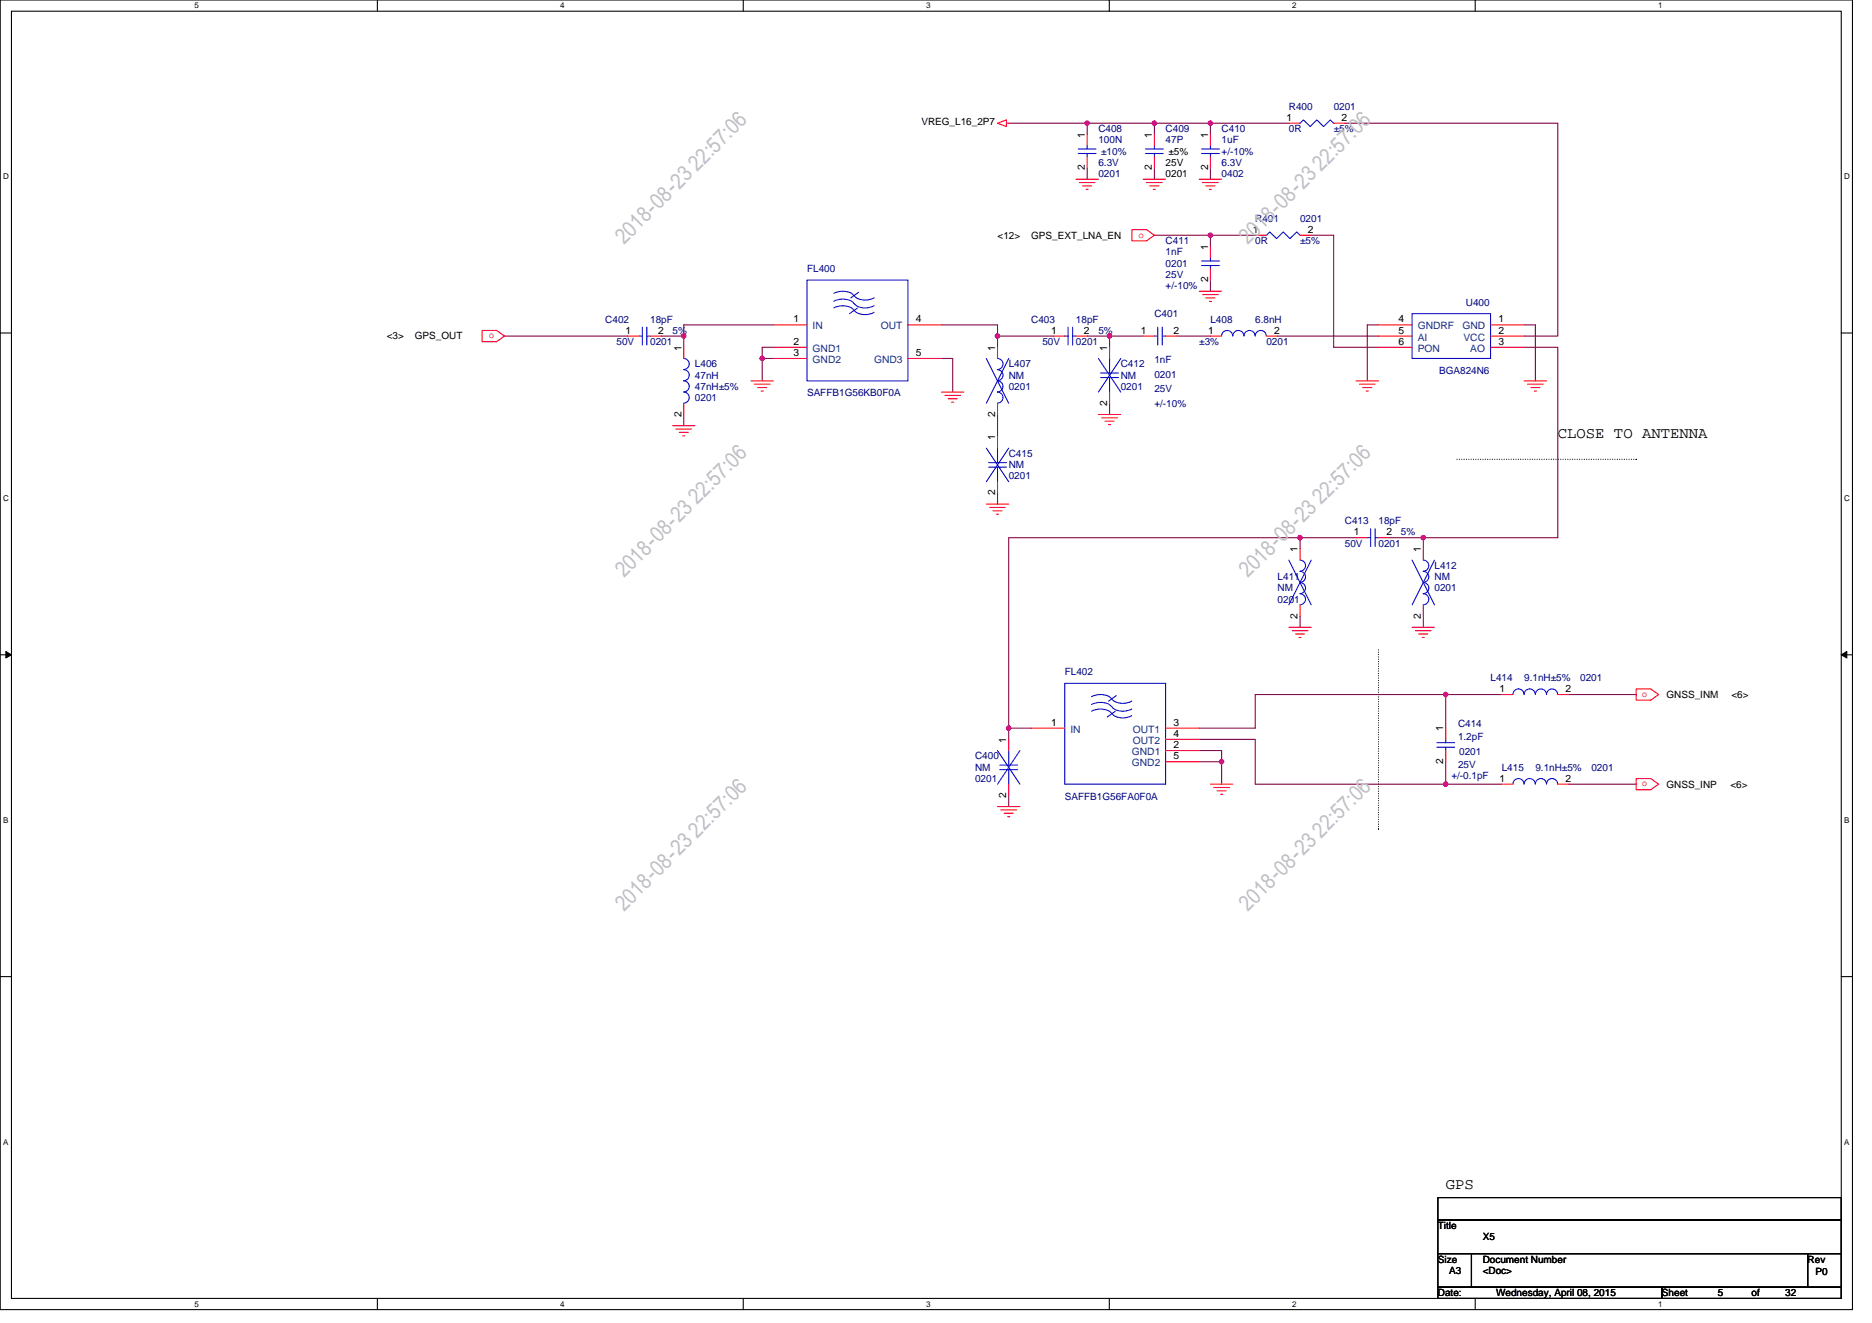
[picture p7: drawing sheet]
<svg xmlns="http://www.w3.org/2000/svg" width="297mm" height="210mm" viewBox="0 0 297 210" stroke-linecap="round" stroke-linejoin="round" font-family="sans-serif">
<path d="M0 0h293.9v207.9h-293.9zM1.8 1.8h290.4v204.3h-290.4z" fill="none" stroke="#000" stroke-width=".17"/>
<g fill="#fff">
<path d="M30.8 .2h.7v1.4h-.7z"/>
<path d="M30.8 206.3h.7v1.4h-.7z"/>
</g>
<path d="M59.9 0v1.8M59.9 206.1v1.8" fill="none" stroke="#000" stroke-width=".17"/>
<g fill="#fff">
<path d="M88.9 .2h.7v1.4h-.7z"/>
<path d="M88.9 206.3h.7v1.4h-.7z"/>
</g>
<path d="M117.9 0v1.8M117.9 206.1v1.8" fill="none" stroke="#000" stroke-width=".17"/>
<g fill="#fff">
<path d="M147 .2h.7v1.4h-.7z"/>
<path d="M147 206.3h.7v1.4h-.7z"/>
</g>
<path d="M176 0v1.8M176 206.1v1.8" fill="none" stroke="#000" stroke-width=".17"/>
<g fill="#fff">
<path d="M205 .2h.7v1.4h-.7z"/>
<path d="M205 206.3h.7v1.4h-.7z"/>
</g>
<path d="M234.1 0v1.8M234.1 206.1v1.8" fill="none" stroke="#000" stroke-width=".17"/>
<g fill="#fff">
<path d="M263.1 .2h.7v1.4h-.7z"/>
<path d="M263.1 206.3h.7v1.4h-.7z"/>
<path d="M.5 27.3h.9v1.4h-.9z"/>
<path d="M292.6 27.3h.9v1.4h-.9z"/>
<path d="M.5 78.4h.9v1.4h-.9z"/>
<path d="M292.6 78.4h.9v1.4h-.9z"/>
</g>
<path d="M0 52.9h1.8M292.2 52.9h1.7" fill="none" stroke="#000" stroke-width=".17"/>
<g fill="#fff">
<path d="M.5 129.5h.8v1.4h-.8z"/>
<path d="M292.6 129.5h.9v1.4h-.9z"/>
</g>
<path d="M0 103.9h1.8M292.2 103.9h1.7" fill="none" stroke="#000" stroke-width=".17"/>
<path d="M.9 103.4l.9 .5-.9 .5zM292.2 103.9l.8-.5v1z" fill="#000" stroke="#000" stroke-width=".16"/>
<g fill="#fff">
<path d="M.5 180.5h.8v1.4h-.8z"/>
<path d="M292.6 180.5h.9v1.4h-.9z"/>
</g>
<path d="M0 155h1.8M292.2 155h1.7M228.2 190.1h64v3.5h-64zM228.2 193.6h64v5.4h-64zM228.2 199h5.3v5.3h-5.3zM233.5 199h53.3v5.3h-53.3zM286.8 199h5.4v5.3h-5.4zM228.2 204.3h35.5v1.8h-35.5zM263.7 204.3h28.5v1.8h-28.5z" fill="none" stroke="#000" stroke-width=".17"/>
<path d="M231.2 72.9h28.4M259.6 72.9h.1M218.7 103.1v28.5M218.7 131.6h.1" fill="none" stroke="#000" stroke-width=".17" stroke-dasharray="0 .3"/>
<g fill="none" stroke="#800040" stroke-width=".17">
<path d="M160.1 19.6h12.4M172.5 19.6v1.7M172.5 19.6h10.7M183.2 19.6v1.7M183.2 19.6h8.9M192.1 19.6v1.7M192.1 19.6h12.4M213.4 19.6h33.8v33.7h-5.4M172.5 26.7v1.7M183.2 26.7v1.7M183.2 37.3h8.9M192.1 37.3h7.1"/>
<path d="M192.1 37.3v1.8M192.1 26.7v1.7M208.1 37.3h3.5v17.8h7.1M80 53.3h19.6M104.9 53.3h3.6M108.5 53.3v1.8M120.9 56.9v3.6M120.9 56.9h1.8M122.7 51.6h-14.2v1.7M122.7 55.1h-1.8v1.8M149.4 56.9h1.8v5.3M149.4 51.6h8.9v1.7"/>
<path d="M158.3 53.3v1.8M158.3 53.3h8.9M172.5 53.3h3.6M176.1 53.3h5.3M176.1 53.3v1.8M186.7 53.3h5.4M192.1 44.4v1.8M202.7 53.3h16M218.7 51.6h-1.7v8.9M241.8 51.6h1.8v8.9M241.8 55.1h5.4v30.2h-21.4M108.5 65.8v1.8"/>
<path d="M158.3 78.2v1.8M158.3 65.8v3.5M176.1 64v1.8M206.3 85.3h-46.2v30.3h3.5M206.3 97.8v1.8M206.3 85.3v1.8M206.3 85.3h8.9M220.5 85.3h5.3M225.8 97.8v1.8M225.8 85.3v1.8M160.1 115.6v1.7M190.3 117.3h8.9v7.2h30.2"/>
<path d="M190.3 119.1h3.5v1.8M229.4 110.2v5.4M229.4 110.2h-30.2v5.4h-8.9M229.4 110.2h8.9M249 110.2h10.6M160.1 126.2v1.8M190.3 120.9h3.5M193.8 120.9v3.6M229.4 120.9v3.6M229.4 124.5h8.9M249 124.5h10.6"/>
</g>
<g fill="#f0f" stroke="#f0f" stroke-width=".17">
<circle cx="229.4" cy="124.4" r=".35"/>
<circle cx="229.4" cy="110.2" r=".35"/>
<circle cx="120.9" cy="56.9" r=".35"/>
<circle cx="176" cy="53.3" r=".35"/>
<circle cx="160" cy="115.6" r=".35"/>
<circle cx="192.1" cy="19.5" r=".35"/>
<circle cx="183.2" cy="19.5" r=".35"/>
<circle cx="172.5" cy="19.5" r=".35"/>
<circle cx="193.8" cy="120.9" r=".35"/>
<circle cx="225.8" cy="85.3" r=".35"/>
<circle cx="206.3" cy="85.3" r=".35"/>
<circle cx="108.5" cy="53.3" r=".35"/>
<circle cx="158.3" cy="53.3" r=".35"/>
<circle cx="192.1" cy="37.3" r=".35"/>
</g>
<g fill="none" stroke="#f00" stroke-width=".17">
<path d="M158.3 19.6l1.4-.6v1.1zM159.7 19.6h.4M204.5 19.6h1.8M211.6 19.6h1.8M170.7 28.4h3.6M171.3 29h2.5M171.8 29.5h1.4M172.3 30.1h.4M172.5 21.3v1.8M172.5 24.9v1.8M179.6 36.4h2.3l1.3 .9-1.3 .9h-2.3zM181.4 28.4h3.6"/>
<path d="M181.9 29h2.5M182.5 29.5h1.4M183 30.1h.3M183.2 21.3v1.8M183.2 24.9v1.8M190.3 28.4h3.5M190.8 29h2.5M191.3 29.5h1.5M191.9 30.1h.3M192.1 39.1v1.8M192.1 21.3v1.8M192.1 24.9v1.8"/>
<path d="M199.2 37.3h1.8M206.3 37.3h1.8M76.5 52.5h2.3l1.2 .8-1.2 .9h-2.3zM99.6 53.3h1.8M103.2 53.3h1.7M108.5 55.1v1.8M122.7 51.6h5.4M122.7 56.9h5.4M122.7 55.1h5.4M144.1 51.6h5.3M144.1 56.9h5.3M158.3 55.1v1.8"/>
<path d="M167.2 53.3h1.7M170.7 53.3h1.8M176.1 55.1v1.8M181.4 53.3h1.8M185 53.3h1.7M190.3 46.2h3.5M190.8 46.8h2.5M191.3 47.3h1.5M191.9 47.8h.3M192.1 42.7v1.7M192.1 53.3h1.7M201 53.3h1.7"/>
<path d="M218.7 51.6h5.4M218.7 53.3h5.4M218.7 55.1h5.4M236.5 51.6h5.3M236.5 53.3h5.3M236.5 55.1h5.3M106.7 67.6h3.6M107.2 68.1h2.5M107.8 68.6h1.4M108.3 69.2h.4M108.5 64v1.8M119.2 60.5h3.5"/>
<path d="M119.7 61h2.5M120.2 61.5h1.5M120.8 62.1h.3M149.4 62.2h3.5M149.9 62.8h2.5M150.4 63.3h1.5M151 63.8h.3M158.3 64v1.8M158.3 69.3v1.8M158.3 76.5v1.7M174.3 65.8h3.5M174.8 66.3h2.5"/>
<path d="M175.3 66.8h1.5M175.9 67.4h.3M176.1 62.2v1.8M215.2 60.5h3.5M215.7 61h2.5M216.2 61.5h1.5M216.8 62.1h.3M241.8 60.5h3.6M242.4 61h2.5M242.9 61.5h1.4M243.5 62.1h.3M156.5 80h3.6"/>
<path d="M157 80.5h2.5M157.6 81.1h1.4M158.1 81.6h.4M204.5 99.6h3.6M206.3 87.1v1.8M206.3 96v1.8M215.2 85.3h1.8M218.7 85.3h1.8M224.1 99.6h3.5M225.8 87.1v1.8M225.8 96v1.8M160.1 117.3v1.8"/>
<path d="M163.6 115.6h5.3M185 115.6h5.3M185 117.3h5.3M185 119.1h5.3M205 100.1h2.5M205.6 100.6h1.4M206.1 101.2h.4M224.6 100.1h2.5M225.1 100.6h1.5M225.7 101.2h.3M229.4 115.6v1.7M229.4 119.1v1.8"/>
<path d="M238.3 110.2h1.8M247.2 110.2h1.8M259.6 109.3h2.3l1.3 .9-1.3 .9h-2.3zM158.3 128h3.5M158.8 128.5h2.5M159.3 129.1h1.5M159.9 129.6h.3M160.1 124.5v1.7M185 120.9h5.3M192.1 124.5h3.5M192.6 125h2.5M193.1 125.5h1.5"/>
<path d="M193.7 126.1h.3M238.3 124.5h1.8M247.2 124.5h1.8M259.6 123.6h2.3l1.3 .9-1.3 .8h-2.3z"/>
</g>
<g fill="none" stroke="#00f" stroke-width=".17">
<path d="M206.3 19.6l.5-.6 1.1 1.1 1.1-1.1 1 1.1 1.1-1.1 .5 .6M171.1 23.6h2.8M171.1 24.4h2.8M172.5 23.1v.5M172.5 24.4v.5M181.8 23.6h2.8M181.8 24.4h2.8M183.2 23.1v.5M183.2 24.4v.5M190.6 23.6h2.9M190.6 24.4h2.9M192.1 23.1v.5"/>
<path d="M192.1 24.4v.5M201 37.3l.5-.5 1.1 1.1 1-1.1 1.1 1.1 1.1-1.1 .5 .5M101.4 53.3h.5M101.9 51.9v2.9M102.6 51.9v2.9M102.6 53.3h.6M108.5 56.9a.88 .88 0 0 1 .9 .9 .88 .88 0 0 1-.9 .9 .89 .89 0 0 1 .9 .8 .89 .89 0 0 1-.9 .9M128.1 44.4h16v16.1h-16zM132.3 46.6a3 3 0 0 1 3 .1l.2 .2M132.3 48.9a3 3 0 0 1 3 .1l.2 .2M132.3 47.8a3 3 0 0 1 3 .1l.2 .3M135.5 48.2a2.56 2.56 0 0 0 3.2 .3"/>
<path d="M135.5 49.2a2.57 2.57 0 0 0 3.2 .4M135.5 46.9a2.6 2.6 0 0 0 3.2 .4M136.1 48.9l-1.3 .9M136.2 46.4l-1.2 .9M156.5 56.9l3.6 7.1M158.3 56.9a.88 .88 0 0 1 .8 .9 .88 .88 0 0 1-.8 .9 .89 .89 0 0 1 .8 .8 .89 .89 0 0 1-.8 .9M160.1 56.9l-3.6 7.1M168.9 53.3h.6M169.5 51.9v2.9M170.2 51.9v2.9M170.2 53.3h.5M174.3 56.9l3.5 5.3"/>
<path d="M174.6 59.2h2.9M174.6 59.9h2.9M176.1 56.9v2.3M176.1 59.9v2.3M177.8 56.9l-3.5 5.3M183.2 53.3h.5M183.7 51.9v2.9M184.4 51.9v2.9M184.4 53.3h.6M190.6 41.4h2.9M190.6 42.1h2.9M192.1 40.9v.5"/>
<path d="M192.1 42.1v.6M193.8 53.3a.88 .88 0 0 1 .9-.8 .88 .88 0 0 1 .9 .8 .89 .89 0 0 1 .9-.8 .89 .89 0 0 1 .9 .8 .89 .89 0 0 1 .9-.8 .89 .89 0 0 1 .9 .8M199.2 53.3a.88 .88 0 0 1 .9-.8 .88 .88 0 0 1 .8 .8M224.1 49.8h12.4v7.1h-12.4zM108.5 60.5a.88 .88 0 0 1 .9 .8 .88 .88 0 0 1-.9 .9M108.5 62.2a.88 .88 0 0 1 .9 .9 .88 .88 0 0 1-.9 .9M156.5 71.1l3.6 5.4M156.9 73.4h2.8M156.9 74.1h2.8M158.3 60.5a.88 .88 0 0 1 .8 .8 .88 .88 0 0 1-.8 .9M158.3 62.2a.88 .88 0 0 1 .8 .9 .88 .88 0 0 1-.8 .9M158.3 71.1v2.3"/>
<path d="M158.3 74.1v2.4M160.1 71.1l-3.6 5.4M204.5 88.9l3.6 7.1M206.3 88.9a.88 .88 0 0 1 .9 .9 .88 .88 0 0 1-.9 .9M206.3 90.7a.88 .88 0 0 1 .9 .9 .88 .88 0 0 1-.9 .8M206.3 92.5a.88 .88 0 0 1 .9 .8 .88 .88 0 0 1-.9 .9M206.3 94.2a.88 .88 0 0 1 .9 .9 .88 .88 0 0 1-.9 .9M208.1 88.9l-3.6 7.1M217 85.3h.5M217.5 83.9v2.9M218.2 83.9v2.9M218.2 85.3h.5"/>
<path d="M224.1 88.9l3.5 7.1M225.8 88.9a.88 .88 0 0 1 .9 .9 .88 .88 0 0 1-.9 .9M225.8 90.7a.88 .88 0 0 1 .9 .9 .88 .88 0 0 1-.9 .8M225.8 92.5a.88 .88 0 0 1 .9 .8 .88 .88 0 0 1-.9 .9M225.8 94.2a.88 .88 0 0 1 .9 .9 .88 .88 0 0 1-.9 .9M227.6 88.9l-3.5 7.1M158.3 119.1l3.5 5.4M160.1 119.1v2.3M161.8 119.1l-3.5 5.4M168.9 108.5h16.1v16h-16.1zM173.2 110.6a3 3 0 0 1 3 .1l.2 .2M173.2 112.9a3 3 0 0 1 3 .1l.2 .2"/>
<path d="M173.2 111.8a3 3 0 0 1 3 .1l.2 .3M176.4 112.2a2.56 2.56 0 0 0 3.2 .3M176.4 113.2a2.57 2.57 0 0 0 3.2 .4M176.4 110.9a2.6 2.6 0 0 0 3.2 .4M177 112.9l-1.3 .9M177.1 110.4l-1.2 .9M228 117.9h2.8M228 118.6h2.8M229.4 117.3v.6M229.4 118.6v.5M241.8 110.2a.88 .88 0 0 0-.9-.9 .88 .88 0 0 0-.8 .9M243.6 110.2a.88 .88 0 0 0-.9-.9 .88 .88 0 0 0-.9 .9"/>
<path d="M247.2 110.2a.89 .89 0 0 0-.9-.9 .89 .89 0 0 0-.9 .9 .88 .88 0 0 0-.9-.9 .88 .88 0 0 0-.9 .9M158.6 121.4h2.9M158.6 122.2h2.9M160.1 122.2v2.3M241.8 124.4a.88 .88 0 0 0-.9-.8 .88 .88 0 0 0-.8 .8M243.6 124.4a.88 .88 0 0 0-.9-.8 .88 .88 0 0 0-.9 .8M247.2 124.4a.89 .89 0 0 0-.9-.8 .89 .89 0 0 0-.9 .8 .88 .88 0 0 0-.9-.8 .88 .88 0 0 0-.9 .8"/>
</g>
<g font-size="3.5" fill="#c0c0c0">
<text x="99" y="38.9" transform="rotate(-45 99 38.9)">2018-08-23 22:57:06</text>
<text x="198" y="38.9" transform="rotate(-45 198 38.9)">2018-08-23 22:57:06</text>
<text x="99" y="91.8" transform="rotate(-45 99 91.8)">2018-08-23 22:57:06</text>
<text x="198" y="91.8" transform="rotate(-45 198 91.8)">2018-08-23 22:57:06</text>
<text x="99" y="144.7" transform="rotate(-45 99 144.7)">2018-08-23 22:57:06</text>
<text x="198" y="144.7" transform="rotate(-45 198 144.7)">2018-08-23 22:57:06</text>
</g>
<g font-size="2.5">
<text x="247.2" y="69.5">CLOSE TO ANTENNA</text>
<text x="229.4" y="188.7">GPS</text>
</g>
<g font-size="1.6" fill="#000080">
<text x="204.5" y="17.4">R400</text>
<text x="211.6" y="17.4">0201</text>
<text x="174.3" y="21">C408</text>
<text x="174.3" y="22.8">100N</text>
<text x="185" y="21">C409</text>
<text x="185" y="22.8">47P</text>
<text x="193.8" y="21">C410</text>
<text x="193.8" y="22.8">1uF</text>
<text x="204.5" y="21">0R</text>
<text x="211.6" y="21">±5%</text>
<text x="174.3" y="28.1">0201</text>
<text x="174.3" y="26.3">6.3V</text>
<text x="174.7" y="24.5">±10%</text>
<text x="193.8" y="28.1">0402</text>
<text x="193.8" y="26.3">6.3V</text>
<text x="193.8" y="24.5">+/-10%</text>
<text x="199.2" y="35.2">R401</text>
<text x="206.3" y="35.2">0201</text>
<text x="185" y="38.8">C411</text>
<text x="185" y="40.5">1nF</text>
<text x="199.2" y="38.8">0R</text>
<text x="206.3" y="38.8">±5%</text>
<text x="128.1" y="43.2">FL400</text>
<text x="185" y="42.3">0201</text>
<text x="185" y="44.1">25V</text>
<text x="185" y="45.9">+/-10%</text>
<text x="96.1" y="51.2">C402</text>
<text x="103.2" y="51.2">18pF</text>
<text x="106.7" y="53">5%</text>
<text x="163.6" y="51.2">C403</text>
<text x="170.7" y="51.2">18pF</text>
<text x="174.3" y="53">5%</text>
<text x="183.2" y="50.3">C401</text>
<text x="192.1" y="51.2">L408</text>
<text x="199.2" y="51.2">6.8nH</text>
<text x="232.6" y="48.5">U400</text>
<text x="97.8" y="54.8">50V</text>
<text x="103.2" y="54.8">0201</text>
<text x="110.3" y="58.3">L406</text>
<text x="160.1" y="58.3">L407</text>
<text x="165.4" y="54.8">50V</text>
<text x="170.7" y="54.8">0201</text>
<text x="177.8" y="58.3">C412</text>
<text x="183.2" y="57.6">1nF</text>
<text x="183.2" y="59.9">0201</text>
<text x="190.3" y="54.8">±3%</text>
<text x="201" y="54.8">0201</text>
<text x="228.3" y="59.4">BGA824N6</text>
<text x="110.3" y="60.1">47nH</text>
<text x="110.3" y="61.9">47nH±5%</text>
<text x="110.3" y="63.6">0201</text>
<text x="128.1" y="62.9">SAFFB1G56KB0F0A</text>
<text x="160.1" y="60.1">NM</text>
<text x="160.1" y="61.9">0201</text>
<text x="177.8" y="60.1">NM</text>
<text x="177.8" y="61.9">0201</text>
<text x="183.2" y="62.2">25V</text>
<text x="183.2" y="64.5">+/-10%</text>
<text x="160.1" y="72.5">C415</text>
<text x="160.1" y="74.3">NM</text>
<text x="160.1" y="76.1">0201</text>
<text x="213.4" y="83.2">C413</text>
<text x="218.7" y="83.2">18pF</text>
<text x="213.4" y="86.8">50V</text>
<text x="218.7" y="86.8">0201</text>
<text x="222.3" y="85">5%</text>
<text x="202.7" y="92.1">L411</text>
<text x="202.7" y="93.9">NM</text>
<text x="202.7" y="95.7">0201</text>
<text x="227.6" y="90.3">L412</text>
<text x="227.6" y="92.1">NM</text>
<text x="227.6" y="93.9">0201</text>
<text x="168.9" y="107.2">FL402</text>
<text x="236.5" y="108.1">L414</text>
<text x="241.8" y="108.1">9.1nH±5%</text>
<text x="250.7" y="108.1">0201</text>
<text x="231.3" y="115.4">C414</text>
<text x="231.3" y="117.5">1.2pF</text>
<text x="231.5" y="119.8">0201</text>
<text x="154.7" y="120.5">C400</text>
<text x="154.7" y="122.3">NM</text>
<text x="154.7" y="124.1">0201</text>
<text x="230.3" y="123.6">+/-0.1pF</text>
<text x="231.3" y="122">25V</text>
<text x="238.3" y="122.3">L415</text>
<text x="243.6" y="122.3">9.1nH±5%</text>
<text x="252.5" y="122.3">0201</text>
<text x="168.9" y="126.9">SAFFB1G56FA0F0A</text>
</g>
<g font-size="1.6">
<text x="146.2" y="19.9">VREG_L16_2P7</text>
<text x="172.1" y="21.9" transform="rotate(-90 172.1 21.9)">1</text>
<text x="182.8" y="21.9" transform="rotate(-90 182.8 21.9)">1</text>
<text x="191.7" y="21.9" transform="rotate(-90 191.7 21.9)">1</text>
<text x="204.1" y="19.2">1</text>
<text x="212.9" y="19.2">2</text>
<text x="172.1" y="27.1" transform="rotate(-90 172.1 27.1)">2</text>
<text x="182.8" y="27.1" transform="rotate(-90 182.8 27.1)">2</text>
<text x="185" y="28.1">0201</text>
<text x="185" y="26.3">25V</text>
<text x="185.4" y="24.5">±5%</text>
<text x="191.7" y="27.1" transform="rotate(-90 191.7 27.1)">2</text>
<text x="158.3" y="37.9">&lt;12&gt;</text>
<text x="163.6" y="37.9">GPS_EXT_LNA_EN</text>
<text x="191.7" y="39.6" transform="rotate(-90 191.7 39.6)">1</text>
<text x="198.8" y="37">1</text>
<text x="207.5" y="37">2</text>
<text x="191.7" y="44.8" transform="rotate(-90 191.7 44.8)">2</text>
<text x="61.4" y="53.9">&lt;3&gt;</text>
<text x="65.8" y="53.9">GPS_OUT</text>
<text x="99.2" y="53">1</text>
<text x="104.4" y="53">2</text>
<text x="125.9" y="51.2">1</text>
<text x="145.3" y="51.2">4</text>
<text x="166.8" y="53">1</text>
<text x="172" y="53">2</text>
<text x="181" y="53">1</text>
<text x="186.2" y="53">2</text>
<text x="191.7" y="53">1</text>
<text x="202.2" y="53">2</text>
<text x="221.9" y="51.2">4</text>
<text x="221.9" y="53">5</text>
<text x="237.8" y="51.2">1</text>
<text x="237.8" y="53">2</text>
<text x="108.1" y="55.6" transform="rotate(-90 108.1 55.6)">1</text>
<text x="125.9" y="56.5">3</text>
<text x="125.9" y="54.7">2</text>
<text x="145.3" y="56.5">5</text>
<text x="157.9" y="55.6" transform="rotate(-90 157.9 55.6)">1</text>
<text x="175.7" y="55.6" transform="rotate(-90 175.7 55.6)">1</text>
<text x="221.9" y="54.7">6</text>
<text x="237.8" y="54.7">3</text>
<text x="175.7" y="64.4" transform="rotate(-90 175.7 64.4)">2</text>
<text x="108.1" y="66.2" transform="rotate(-90 108.1 66.2)">2</text>
<text x="157.9" y="69.9" transform="rotate(-90 157.9 69.9)">1</text>
<text x="157.9" y="66.2" transform="rotate(-90 157.9 66.2)">2</text>
<text x="157.9" y="78.6" transform="rotate(-90 157.9 78.6)">2</text>
<text x="205.9" y="87.7" transform="rotate(-90 205.9 87.7)">1</text>
<text x="214.8" y="85">1</text>
<text x="220" y="85">2</text>
<text x="225.5" y="87.7" transform="rotate(-90 225.5 87.7)">1</text>
<text x="205.9" y="98.2" transform="rotate(-90 205.9 98.2)">2</text>
<text x="225.5" y="98.2" transform="rotate(-90 225.5 98.2)">2</text>
<text x="237.9" y="109.9">1</text>
<text x="248.4" y="109.9">2</text>
<text x="264.4" y="110.8">GNSS_INM</text>
<text x="274.7" y="110.8">&lt;6&gt;</text>
<text x="159.7" y="117.9" transform="rotate(-90 159.7 117.9)">1</text>
<text x="166.8" y="115.2">1</text>
<text x="186.2" y="118.7">2</text>
<text x="186.2" y="115.2">3</text>
<text x="186.2" y="117">4</text>
<text x="229" y="116.1" transform="rotate(-90 229 116.1)">1</text>
<text x="186.2" y="120.5">5</text>
<text x="229" y="121.3" transform="rotate(-90 229 121.3)">2</text>
<text x="237.9" y="124.1">1</text>
<text x="248.4" y="124.1">2</text>
<text x="264.4" y="125">GNSS_INP</text>
<text x="274.6" y="125">&lt;6&gt;</text>
<text x="159.7" y="126.6" transform="rotate(-90 159.7 126.6)">2</text>
<text x="228.2" y="195.1">Title</text>
<text x="235.3" y="196.8">X5</text>
<text x="228.2" y="200.4">Size</text>
<text x="229.9" y="202.2">A3</text>
<text x="235.3" y="200.4">Document Number</text>
<text x="235.3" y="202.2">&lt;Doc&gt;</text>
<text x="286.8" y="200.4">Rev</text>
<text x="288.1" y="202.3">P0</text>
<text x="228.2" y="205.7">Date:</text>
<text x="237.4" y="205.7">Wednesday, April 08, 2015</text>
<text x="263.7" y="205.7">Sheet</text>
<text x="272.6" y="205.7">5</text>
<text x="277.9" y="205.7">of</text>
<text x="283.3" y="205.7">32</text>
</g>
<g font-size="1.6" fill="#f00">
<text x="180.7" y="37.7">o</text>
<text x="77.6" y="53.7">o</text>
<text x="260.5" y="110.6">o</text>
<text x="260.5" y="124.8">o</text>
</g>
<g font-size="1.6" fill="#004080">
<text x="128.9" y="52.3">IN</text>
<text x="139.8" y="52.3">OUT</text>
<text x="225" y="52.3">GNDRF</text>
<text x="232" y="52.3">GND</text>
<text x="128.9" y="57.6">GND2</text>
<text x="128.9" y="55.8">GND1</text>
<text x="138.7" y="57.6">GND3</text>
<text x="225" y="54.1">AI</text>
<text x="225" y="55.8">PON</text>
<text x="232.2" y="54.1">VCC</text>
<text x="233.3" y="55.8">AO</text>
<text x="169.8" y="116.3">IN</text>
<text x="179.6" y="119.8">GND1</text>
<text x="179.8" y="116.3">OUT1</text>
<text x="179.8" y="118.1">OUT2</text>
<text x="179.6" y="121.6">GND2</text>
</g>
<g font-size="1.3">
<text x="30.8" y="1.3">5</text>
<text x="88.9" y="1.3">4</text>
<text x="147" y="1.3">3</text>
<text x="205" y="1.3">2</text>
<text x="263.1" y="1.3">1</text>
<text x=".5" y="28.4">D</text>
<text x="292.6" y="28.4">D</text>
<text x=".5" y="79.5">C</text>
<text x="292.6" y="79.5">C</text>
<text x=".5" y="130.6">B</text>
<text x="292.6" y="130.6">B</text>
<text x=".5" y="181.7">A</text>
<text x="292.6" y="181.7">A</text>
<text x="30.8" y="207.4">5</text>
<text x="88.9" y="207.4">4</text>
<text x="147" y="207.4">3</text>
<text x="205" y="207.4">2</text>
<text x="263.1" y="207.4">1</text>
</g>
</svg>
